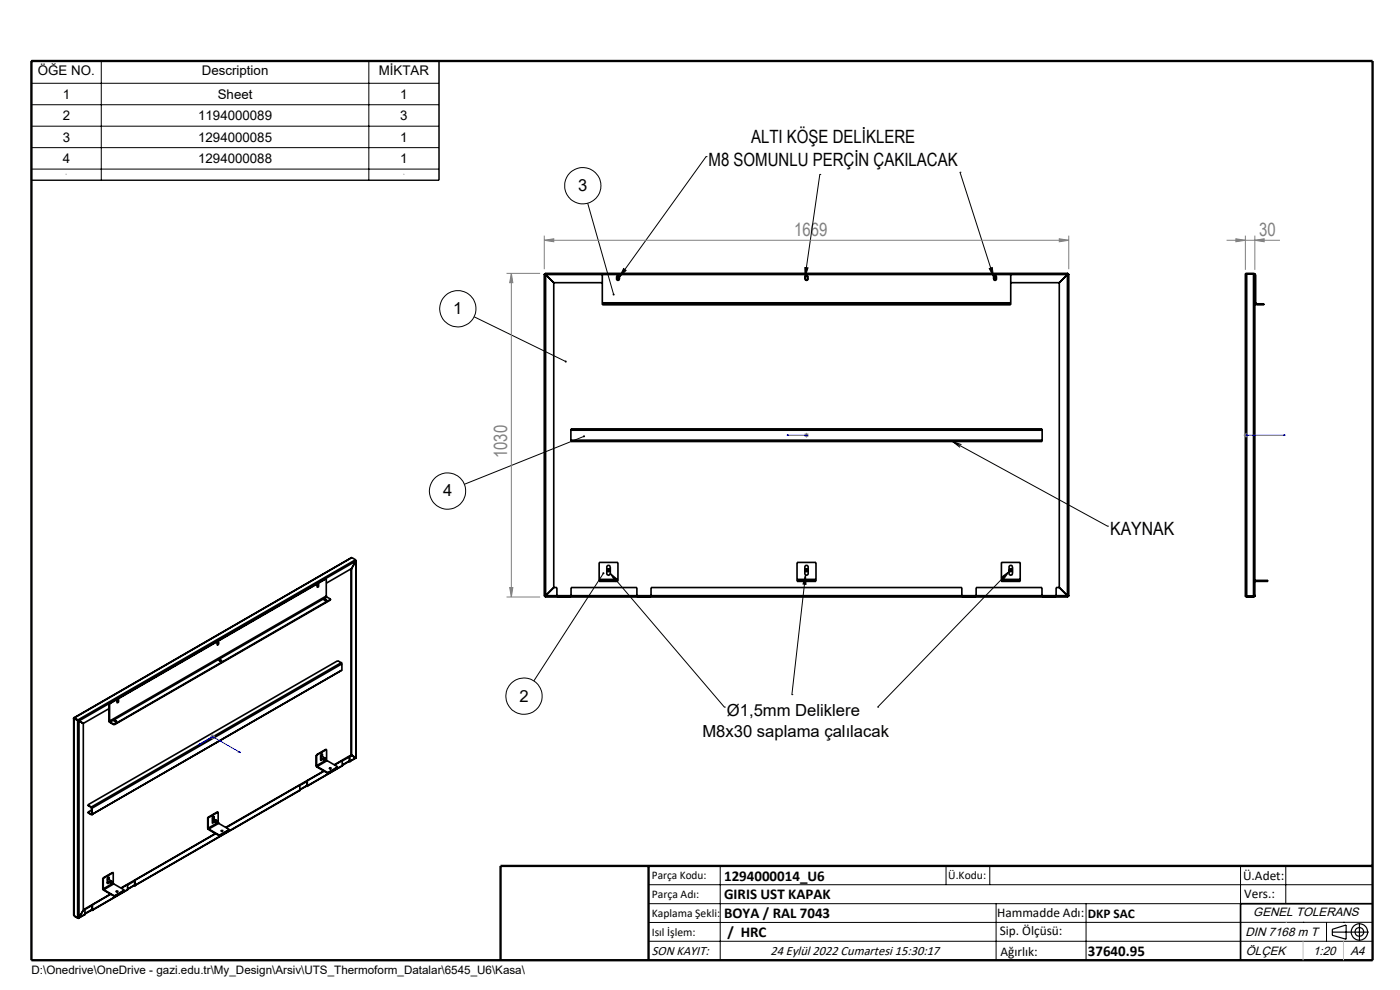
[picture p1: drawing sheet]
<svg xmlns="http://www.w3.org/2000/svg" width="297mm" height="210mm" viewBox="0 0 297 210" stroke-linecap="round" stroke-linejoin="round" font-family="sans-serif">
<g fill="none" stroke="#000" stroke-width=".35">
<path d="M115.5 58.1l.2 .1M115.5 58.1v68.4M115.5 58.1h.1M115.6 58.1l.1 .1M115.6 58l.1 .2M115.6 58v.1M115.6 58h111M115.7 58.2h.1M115.7 58.2v68.2M115.7 58.2l1.8 1.8M115.7 58.2h110.7M117.5 60v64.6"/>
<path d="M117.5 60h10.3M127.8 58.2v6M130.8 59l.1 .3h.4l.1-.3M130.8 58.9l.1-.2h.4l.1 .2M131 58.5l.3 .1 .1 .7a.29 .29 0 0 1-.3 .2 .29 .29 0 0 1-.3-.3v-.5zM170.8 59l.1 .3h.4l.1-.3M170.8 58.9l.1-.2h.4l.1 .2M170.9 58.6a.28 .28 0 0 1 .3-.1 .28 .28 0 0 1 .2 .3v.4a.3 .3 0 0 1-.3 .3 .3 .3 0 0 1-.3-.3zM210.8 59l.1 .3h.4l.1-.3M210.8 58.9l.1-.2h.4l.1 .2M210.9 58.6a.28 .28 0 0 1 .3-.1 .28 .28 0 0 1 .2 .3v.5a.31 .31 0 0 1-.3 .2 .31 .31 0 0 1-.3-.3zM214.4 60h10.3"/>
<path d="M214.4 58.2v6M224.7 60v64.6M226.4 58.2h.1M226.4 58.2v68.2M226.4 58.2l-1.7 1.8M226.6 58.1l-.2 .1M226.6 58l-.2 .2M226.6 58v.1M226.6 58.1h.1M226.7 58.1l-.3 .1M226.7 58.1v68.4M264.2 58.2v68.2"/>
<path d="M264.5 58.1l-.3 .1M264.5 58l-.3 .2M264.5 58.1h1.4M264.5 58h1.4M264.5 58v68.6M264.5 58.1h-.1M265.9 58.1l.3 .1M265.9 58.1h.1M265.9 58l.3 .2M265.9 58v68.6M266.2 58.2h.1M266.2 58.2h.2v6"/>
<path d="M266.2 58.2v68.2M127.8 64.2v.2M127.8 64.4v.3h86.6v-.3M127.8 64.4h86.6M127.8 64.2h86.6M214.4 64.2v.2M266.4 64.2l.2 .2M266.4 64.2h-.2v.2l.4 .3M266.6 64.4h1.6v.3h-1.6M266.6 64.4v.3M121.1 93.4v.3h100v-.3M121.1 91.3v-.3h100v.3"/>
<path d="M121.1 91.3v2.1M121.1 93.4h100M121.1 91.3h100M221.1 91.3v2.1M74.6 118.3l-58.9 34M74.6 118.3l-58.8 34M74.6 118.3l.8 .4M75.4 118.7l.1 .3M75.4 118.7l-58.9 34M75.4 118.7l.1 .1M75.5 119h.1M75.5 118.8v.2"/>
<path d="M75.5 119l-58.7 33.9M75.5 119l-.9 1.6M75.5 119v41.8M75.5 118.8h.1M75.5 118.9v41.9M128.9 120a.37 .37 0 0 1 .6 .3v1.3a.37 .37 0 0 1-.4 .4 .37 .37 0 0 1-.4-.4v-1.4zM170.9 120a.35 .35 0 0 1 .5 .3v1.3a.35 .35 0 0 1-.3 .4 .35 .35 0 0 1-.4-.4v-1.4zM46.1 136.5l.1 .1M46.1 136.5v.1M46.2 136.6h-.1M46.2 136.3l-.1 .2M46.3 136.4l-.2 .3"/>
<path d="M46.3 136.4l-.1 .2M46.3 136.3h.1M46.3 136.2v.2M46.3 136.2l.1 .1M46.3 136.4l.1 .1M46.4 136.3h-.3v.5h.1l.2-.3M46.4 136.3v.2M67.3 124.3h.1M67.4 124l.1 .1M67.4 124.3l-.1 .1M67.4 123.9l.1 .1M67.5 124l-.2 .3"/>
<path d="M67.5 124.2l-.2 .3M67.5 124.1l-.1 .2M67.5 124.2l.1 .1M67.6 124.3l-.2 .3-.1-.1M67.6 124h-.3v.5M67.6 124v.3M67.6 124h-.1v.2M68.8 127.3h.4M68.9 127.2a.2 .2 0 0 1 .3 0 .2 .2 0 0 1 0 .3 .2 .2 0 0 1-.3-.1zM69.2 126.4l.1 .2M69.2 122.8l-46 26.5M69.2 122.8l-.1-.1-46 26.6"/>
<path d="M69.2 126.4l-46 26.6M69.2 122.8v3.6M69.3 126.6l-45.9 26.6M69.3 126.6l.9 .5M70.2 127.1l-46 26.6M70.2 127.1v.1l-46 26.6M74.5 120.6v39.6M74.6 120.6h.1M74.6 120.6l-5.4 3.1M74.6 120.6v39.6M115.5 126.5h.1M115.6 126.6h111"/>
<path d="M115.6 126.5v.1M115.7 126.4l-.1 .2M115.7 126.4l-.1 .1M115.7 126.4l-.2 .1M115.7 126.4h.1M115.7 126.4h110.7M117.5 124.6h.6v2M117.5 124.6l-1.8 1.8M118.1 126.5h3M121.1 126.6v-2h14v2M127.1 122.9v.2M127.1 123.1h4"/>
<path d="M127.1 123.1v.2h4v-.2M127.1 122.9h4M127.1 122.9v-3.6h4v3.6M131.1 122.9v.2M135.1 126.5h3M138.1 126.6v-2h65.9v2M169.1 122.9v.2M169.1 122.9v-3.6h4v3.6M169.1 123.1v.2h4v-.2M169.1 123.1h4M169.1 122.9h4M173.1 122.9v.2"/>
<path d="M204 126.5h3.1M207.1 126.6v-2h14v2M212.4 122.9v.2M212.4 123.1h4M212.4 123.1v.2h4v-.2M212.4 122.9h4M212.4 122.9v-3.6h4v3.6M214.1 120.1a.38 .38 0 0 1 .4-.2 .38 .38 0 0 1 .3 .4v1.3a.37 .37 0 0 1-.4 .4 .37 .37 0 0 1-.3-.4zM216.4 122.9v.2M221.1 126.5h2.9M224.7 124.6h-.7v2M224.7 124.6l1.7 1.8"/>
<path d="M226.4 126.4l.2 .2M226.4 126.4l.3 .1M226.4 126.4l.2 .1M226.4 126.4h.1M226.6 126.5v.1M226.6 126.5h.1M264.2 126.4l.3 .1M264.2 126.4l.3 .2M264.4 126.5h.1M264.5 126.6h1.4M264.5 126.5h1.5M266.2 126.4l-.3 .1"/>
<path d="M266.2 126.4l-.3 .2M266.2 126.4h.1M266.2 123.1h2.8v.2h-2.8M15.6 152.4l.1 41.9M15.7 152.3v.1M15.7 152.4v41.9M15.7 152.4l.8 .5M15.7 152.3l.1 .1M15.7 152.4h.1M15.8 152.4h.1M15.8 152.3h-.1M15.8 152.4h-.1"/>
<path d="M15.8 152.4l.7 .4M15.8 152.3l.7 .4M15.8 152.3v.1M16.5 152.9h.3M16.5 152.9v41.8M16.5 152.8l.2 .1M16.5 152.7l.3 .2M16.5 152.8v.1M16.5 152.7v.1M16.7 152.9h.1M16.7 152.9l1 .5M16.8 152.9v41.8"/>
<path d="M17.6 153.4h.1M17.7 153.4v39.7M23.1 152.9l.3 .4M23.1 150.3l-5.4 3.1M23.1 149.3v3.6M23.1 149.3h.1M23.1 152.9l.1 .1M23.2 153l.2 .2M23.2 149.3v3.7M23.4 153.2l.8 .5M23.4 153.2v.1M23.4 153.3l.8 .5"/>
<path d="M24.2 153.7v.1M24.3 153v-.1a.2 .2 0 0 1 .3 0 .2 .2 0 0 1 0 .3 .2 .2 0 0 1-.3-.1zM24.3 153.1h.4M24.9 148.8h.1M24.9 148.8h-.1M25 148.4v.1M25 148.8l-.2 .1M25 148.5h.1M25 148.5l-.1 .3M25 148.7l-.1 .3M25 148.6v.2M25 148.4l.2 .1"/>
<path d="M25 148.4v.3M25 148.7l.2 .1M25.2 148.8l-.2 .2-.2-.1M25.2 148.5h-.3l-.1 .4M25.2 148.5v.3M46.6 140a.2 .2 0 0 1 .3 0 .2 .2 0 0 1 0 .3 .2 .2 0 0 1-.3-.1zM46.6 140.2h.4M68.3 159.9v.1M69.3 159l-2.1 1.2M69.3 159l-.1-.1-2.1 1.3M69.3 159v2.2M72.4 140.6l.1 .2"/>
<path d="M72.4 140.6l-53 30.6M72.4 140.6l-.8-.4-53 30.5M72.5 142.1l-53.1 30.7M72.5 140.8l-53 30.6M72.5 142.1l-53 30.6M72.5 140.8v1.3M18.6 170.7l.8 .5M18.6 170.7l.8 .6M18.6 172.3l.8 .5M18.6 172.3l.8 .4M19.4 171.2l.1 .2M19.4 171.3v.1"/>
<path d="M19.4 171.2v.1M19.4 172.7v.1M19.4 172.7h.1M19.4 171.4v1.3M19.4 171.4h.1M19.4 171.8l-.8 .5M19.5 172.7l-.1 .1M19.5 171.4v1.3M44.1 175.6l.2 .4M44.1 173.4l.1 .1M44.1 175.6l.1 .1M44.1 173.4v2.2"/>
<path d="M44.2 175.7l.1 .2M44.2 173.5v2.2M44.3 175.9v.1M44.3 175.9l2.2 1.3M44.3 176l2.2 1.3M45 173.7l.2-.1 .7 .5M45 174l.7 .4M45.3 173.2v.1M45.3 174.2l-.3 .3M45.3 173.3h.1M45.3 173.3v.4M45.4 173.3l-.1-.1-.3 .3v1h.3l.1-.3"/>
<path d="M45.4 173.3v.5M45.7 176.8l-17.1 9.9M45.8 176.8l-17.2 9.9M45.9 174.2v-.2l-.2 .2v.2h.1M46.3 174.4l.1 .3M46.3 172.3l-2.1 1.2M46.3 172.3l-.1-.1-2.1 1.2M46.3 174.4l-2.1 1.3M46.3 172.3v2.1M46.4 174.7l-2.1 1.2M46.4 174.7l2.2 1.3M46.5 177.2v.1"/>
<path d="M46.9 176.2l.3 .1h-.2zM47 176.3h.1M47 176.3h.2M48.6 176l-2.1 1.2M48.6 176l-2.1 1.3M63.5 166.5l-15.6 9M63.5 166.5h.1M63.6 167.6l-35 20.3M63.6 167.6l-35 20.2M63.6 166.5l-15.6 9.1M63.6 166.5v1.1M65 166.7l-1.4 .8"/>
<path d="M65 166.7l-1.4 .9M65 166.7h.1M65.1 166.6v.1M65.1 165.6h.1M65.1 165.6v1M65.1 165.6l-1.6 .9M65.1 165.8l-1.5 .8M65.2 166.7h-.2M65.2 165.6v1.1M67.1 162.3l.2 .4M67.1 160.2h.1M67.1 162.3l.1 .1"/>
<path d="M67.1 160.2v2.1M67.2 162.4l.1 .2M67.2 160.2v2.2M67.3 162.6v.1M67.3 162.6l2.2 1.3M67.3 162.7l2.2 1.3M68 160.5l.2-.1 .7 .4M68 160.7l.7 .4M68.3 160.9l-.2 .3M68.3 160l.1 .1M68.3 160v.4M68.4 160.1l-.1-.2-.3 .4 .1 .9h.1l.2-.2"/>
<path d="M68.4 160.1v.4M68.7 163.5l-3.6 2.1M68.8 163.6l-3.6 2M68.8 160.9l.1 .1-.2 .1zM68.9 160.9v-.1a.17 .17 0 0 0-.2 .1 .17 .17 0 0 0 .1 .2M69.3 161.2l.1 .2M69.3 161.2l-2.1 1.2M69.4 161.4l-2.1 1.2M69.4 161.4l2.2 1.3M69.5 163.9v.1M69.9 163h.1M69.9 163h.3"/>
<path d="M71.6 162.7v.1l-2.1 1.2M71.6 162.7l-2.1 1.2M72.5 161.3l.1 .1M72.5 161.3l-1.6 .9M72.6 162.4l-7.4 4.4M72.6 162.4l-7.4 4.3M72.6 161.4l-1.6 .9M72.6 161.4v1M74 161.5h.1M74 161.5l-1.4 .8M74 161.5l-1.4 .9M74 161.5v.1"/>
<path d="M74.1 161.4l-.1 .1M74.1 160.4h.1M74.1 160.4v1M74.1 160.4l-1.6 .9M74.1 160.5l-1.5 .9M74.2 161.5l-.2 .1M74.2 160.4v1.1M74.5 160.2h.1M74.5 160.2l1 .6M74.5 160.2l-.4 .2M74.6 160.2l-.4 .2M74.6 160.3h.1"/>
<path d="M74.6 160.3l.8 .4M75.4 160.7h.1M75.4 160.7l.1 .1M75.5 160.8l-1.3 .8M75.5 160.8l-1.3 .7M15.7 194.3l.8 .4M15.8 194.3h.1M15.8 194.3l.7 .5M16.5 194.7v.1M16.8 194.7h-.3M16.8 194.7h.1M16.8 194.7l-.3 .1"/>
<path d="M17.7 193.1h.1M17.7 193.1l-.9 1.6M18 192.8v.1M18 192.8l-.3 .2M18 193.9l-1.3 .9M18 192.9l-.3 .2M18 192.9v1M18 193.9l-1.2 .8M19.4 193.1l-1.4 .8M19.4 193l-1.4 .8M19.4 193h.1M19.4 193v.1"/>
<path d="M19.4 193.1h.1M19.5 193h.1M19.5 192l-1.5 .9M19.6 193l-.1 .1M19.6 191.9l-.1 1.1M19.6 191.9v1.1M21.8 188.5l.2 .3M21.8 186.3h.1M21.8 188.5l.1 .1M21.8 186.3v2.2M21.9 188.6l.1 .1M21.9 186.3v2.3"/>
<path d="M22 188.7v.1M22 188.7l2.3 1.3M22 188.8l2.3 1.3M22.8 186.6l.2-.1 .6 .4M22.8 186.9l.6 .3M23 186.1v.1M23 187l-.2 .4M23 186.2h.1M23 186.2v.3M23.1 186.2l-.1-.1-.2 .3v.9l.2 .1 .1-.3M23.1 186.2v.4M23.4 189.6l-5.4 3.2"/>
<path d="M23.5 189.7l-3.9 2.2M23.7 187a.16 .16 0 0 0-.3 0 .16 .16 0 0 0 .1 .2h.1M24 187.3l.1 .2M24 185.1l-2.1 1.2M24 185.1l-2.2 1.2M24 187.3l-2.1 1.3M24 185.1v2.2M24.1 187.5l-2.1 1.2M24.1 187.5l2.3 1.3M24.3 190v.1M24.7 189.2h.2M26.4 188.8l-2.1 1.2"/>
<path d="M26.4 188.8v.1l-2.1 1.2M27 187.6h.1M27.1 188.7l-7.5 4.4M27.1 187.6l-1.4 .8M27.1 187.6v1.1M27.1 188.7l-7.5 4.3M28.5 187.8h.1M28.5 187.8l-1.4 .8M28.5 187.8l-1.4 .9M28.6 187.7l-.1 .1M28.6 186.7l-3 1.7M28.6 186.7h.1"/>
<path d="M28.6 186.9l-1.5 .8M28.6 186.7v1M28.6 187.8h-.1M28.6 186.7v1.1M291.2 191.7h-28v12"/>
<circle cx="129.1" cy="121" r=".26"/>
<circle cx="129.1" cy="121" r=".22"/>
<circle cx="171.1" cy="121" r=".22"/>
<circle cx="171.1" cy="121" r=".27"/>
<circle cx="214.4" cy="121" r=".26"/>
<circle cx="214.4" cy="121" r=".22"/>
<circle cx="45.8" cy="174.2" r=".14"/>
<circle cx="70.1" cy="163" r=".14"/>
<circle cx="23.5" cy="187.1" r=".14"/>
<circle cx="24.8" cy="189.1" r=".13"/>
</g>
<g fill="none" stroke="#000" stroke-width=".21">
<path d="M6.7 12.8h86.4v25.4h-86.4zM6.7 17.7h86.4M21.5 12.8v25.4M78.2 12.8v25.4M6.7 22.2h86.4M6.7 26.8h86.4M6.7 31.3h86.4M6.7 35.9h86.4M149.8 33.2h.1M149.8 33.2l-18.4 25.6M173.9 37h.1M173.9 37l-3.1 21.8"/>
<path d="M203.7 36.5h.1M203.7 36.5l7.1 22.3M124.7 43.1l5.5 19.4M132.3 57l.5 .4-1.4 1.4zM170.7 56.8h.7l-.6 2zM209.9 57l.6-.2 .3 2zM100.6 67.2l19.4 9.5M123.9 92.6l-25.4 10.1M202.1 93.7l32.8 17.9M202.1 93.7l1.9 .6M202.1 93.7l1.6 1.2M234.9 111.6h.1"/>
<path d="M128 121.6l-14.8 22.9M129.5 121.6l24.2 28.4M129.5 121.6l1.5 1.3-.5 .5zM170.9 121.9l-2.9 25.4M170.9 121.9l.1 2.1-.6-.1zM212.4 122.4l1.7-1.2-1.2 1.7zM214.1 121.2l-27.9 28.8M153.7 150h.1M168 147.3h.1M186.2 150h.1M137.6 187.7h153.6M137.6 191.7h153.6"/>
<path d="M137.6 199.7h153.6M152.8 183.7v20M200.7 183.7v4M210 183.7v4M211.3 191.7v12M230.4 191.7v12M263.2 183.7v20M272.8 183.7v8M276.4 195.6h.1M281.4 195.6v4.1M285 195.6h.1M291.2 195.6l-153.6 .1"/>
<circle cx="123.6" cy="39.4" r="3.9"/>
<circle cx="97.1" cy="65.5" r="3.8"/>
<circle cx="94.9" cy="104.2" r="3.8"/>
<circle cx="111.2" cy="147.7" r="3.8"/>
</g>
<g fill="none" stroke="#000" stroke-width=".25">
<path d="M282.6 197.7h7.8M282.6 197.1l3-.9v3l-3-.8zM288.4 195.8v3.8M106.2 203.7h185"/>
<circle cx="288.4" cy="197.7" r="1.74"/>
<circle cx="288.4" cy="197.7" r=".93"/>
</g>
<path d="M166.9 92.3h4.2M166.9 92.3h.5h-.5M171 92.3h.2zM171.1 92.3h.1M264.2 92.3h.2zM264.3 92.3h.1M264.3 92.3h8.4M272.7 92.3h-.5h.5M42.2 158l.2-.2h.1zM42.2 158l2.9-1.7 5.9 3.4M50.6 159.5l.2-.1 .2 .3z" fill="none" stroke="#00f" stroke-width=".21"/>
<g fill="none" stroke="#808080" stroke-width=".21">
<path d="M107.5 58h7.1M108.5 58v68.6M108.5 58l.3 2h-.7zM115.5 51l2-.3v.6zM115.5 50v7.1M115.5 51h111.2M224.7 50.7l2 .3-2 .3zM226.7 50v7.1M260.2 51h11.3M262.2 50.7l2 .3-2 .3zM264.2 50v7.2M266.2 51l2-.3v.6z"/>
<path d="M266.2 50v7.2M170.6 92.3h1M170.7 92l.7 .7M171.1 91.8v1M171.4 92l-.7 .7M263.8 92.3h1M264 92l.7 .7M264.3 91.8v1M264.7 92l-.7 .7M107.5 126.6h7.1M108.1 124.6h.7l-.3 2zM44.6 156.3h1"/>
<path d="M44.8 155.9l.7 .7M45.1 155.8v1M45.5 155.9l-.7 .7"/>
</g>
<path d="M6.7 12.9h284.5v190.8h-284.5zM137.6 183.7v20M291.2 183.7h-185v20" fill="none" stroke="#000" stroke-width=".5"/>
<path d="M276.4 199.7v4M285 199.7v4" fill="none" stroke="#c0c0c0" stroke-width=".21"/>
<path d="M272.8 195.6h.1" fill="none" stroke="#c0c0c0" stroke-width=".25"/>
<g fill="#000">
<path d="M132.3 57l.5 .4-1.4 1.4z"/>
<path d="M170.7 56.8h.7l-.6 2zM209.9 57l.6-.2 .3 2zM170.9 121.9l.1 2.1-.6-.1zM129.5 121.6l1.5 1.3-.5 .5zM212.4 122.4l1.7-1.2-1.2 1.7zM130.1 62.3a.21 .21 0 0 0-.1 .3 .21 .21 0 0 0 .2 .1v-.2v.2l.2-.3zM119.9 76.5v.4h.2l.1-.1-.2-.1 .2 .1v-.3zM123.8 92.4h-.1a.23 .23 0 0 0 .2 .4 .23 .23 0 0 0 .2-.3l-.2 .1 .2-.1zM127.9 121.4a.22 .22 0 0 0-.1 .3 .22 .22 0 0 0 .3 .1 .22 .22 0 0 0 0-.4l-.1 .2 .1-.2z"/>
</g>
<g fill="#00f">
<path d="M166.9 92.3h.5zM171 92.3h.2z"/>
<path d="M42.2 158l.2-.2h.1zM50.6 159.5l.2-.1 .2 .3zM264.2 92.3h.2zM272.2 92.3h.5z"/>
</g>
<g fill="#808080">
<path d="M224.7 50.7l2 .3-2 .3zM115.5 51l2-.3v.6z"/>
<path d="M262.2 50.7l2 .3-2 .3zM266.2 51l2-.3v.6z"/>
<path d="M108.5 58l.3 2h-.7zM108.1 124.6h.7l-.3 2z"/>
</g>
<g font-size="3.9">
<text x="150.3" y="35.2">M8 SOMUNLU PERÇİN ÇAKILACAK</text>
<text x="159.3" y="30.3">ALTI KÖŞE DELİKLERE</text>
<text x="235.5" y="113.6">KAYNAK</text>
</g>
<g font-size="3.9" fill="#808080">
<text x="168.5" y="50.1">1669</text>
<text x="267.1" y="50.1">30</text>
<text x="107.6" y="97.2" transform="rotate(-90 107.6 97.2)">1030</text>
</g>
<g font-size="3.5">
<text x="122.7" y="40.5">3</text>
<text x="96.2" y="66.6">1</text>
<text x="94" y="105.3">4</text>
<text x="110.2" y="148.8">2</text>
<text x="154.2" y="151.8">Ø1,5mm Deliklere</text>
<text x="149" y="156.3">M8x30 saplama çalılacak</text>
</g>
<g font-size="3.2">
<text x="153.6" y="190.8">GIRIS UST KAPAK</text>
<text x="153.6" y="186.8">1294000014_U6</text>
<text x="153.6" y="194.8">BOYA / RAL 7043</text>
<text x="154.3" y="198.8">/ HRC</text>
<text x="230.8" y="202.8">37640.95</text>
</g>
<g font-size="2.8">
<text x="8.1" y="16">ÖĞE NO.</text>
<text x="42.8" y="16">Description</text>
<text x="80.4" y="16">MİKTAR</text>
<text x="13.3" y="21">1</text>
<text x="46.2" y="21">Sheet</text>
<text x="84.9" y="21">1</text>
<text x="13.3" y="25.5">2</text>
<text x="42" y="25.5">1194000089</text>
<text x="84.9" y="25.5">3</text>
<text x="13.3" y="30.1">3</text>
<text x="13.3" y="34.6">4</text>
<text x="42" y="30.1">1294000085</text>
<text x="42" y="34.6">1294000088</text>
<text x="84.9" y="30.1">1</text>
<text x="84.9" y="34.6">1</text>
<text x="263.7" y="186.7">Ü.Adet:</text>
<text x="263.9" y="190.5">Vers.:</text>
<text x="211.5" y="194.5">Hammadde Adı:</text>
<text x="230.8" y="194.7">DKP SAC</text>
<text x="138.3" y="202.6">SON KAYIT:</text>
<text x="163.5" y="202.6">24 Eylül 2022 Cumartesi 15:30:17</text>
<text x="212.1" y="198.4">Sip. Ölçüsü:</text>
<text x="212.2" y="202.7">Ağırlık:</text>
</g>
<g font-size="2.6">
<text x="265.9" y="194.4">GENEL TOLERANS</text>
<text x="264.2" y="198.5">DIN 7168 m T</text>
<text x="264.3" y="202.6">ÖLÇEK</text>
<text x="278.5" y="202.6">1:20</text>
<text x="286.5" y="202.6">A4</text>
</g>
<g font-size="2.5">
<text x="138.3" y="186.4">Parça Kodu:</text>
<text x="138.3" y="190.5">Parça Adı:</text>
<text x="201.2" y="186.5">Ü.Kodu:</text>
<text x="138.3" y="194.5">Kaplama Şekli:</text>
<text x="138.3" y="198.6">Isıl İşlem:</text>
<text x="6.7" y="206.7">D:\Onedrive\OneDrive - gazi.edu.tr\My_Design\Arsiv\UTS_Thermoform_Datalar\6545_U6\Kasa\</text>
</g>
<g font-size=".4">
<text x="14" y="37.2">5</text>
<text x="85.6" y="37.2">3</text>
</g>
</svg>
